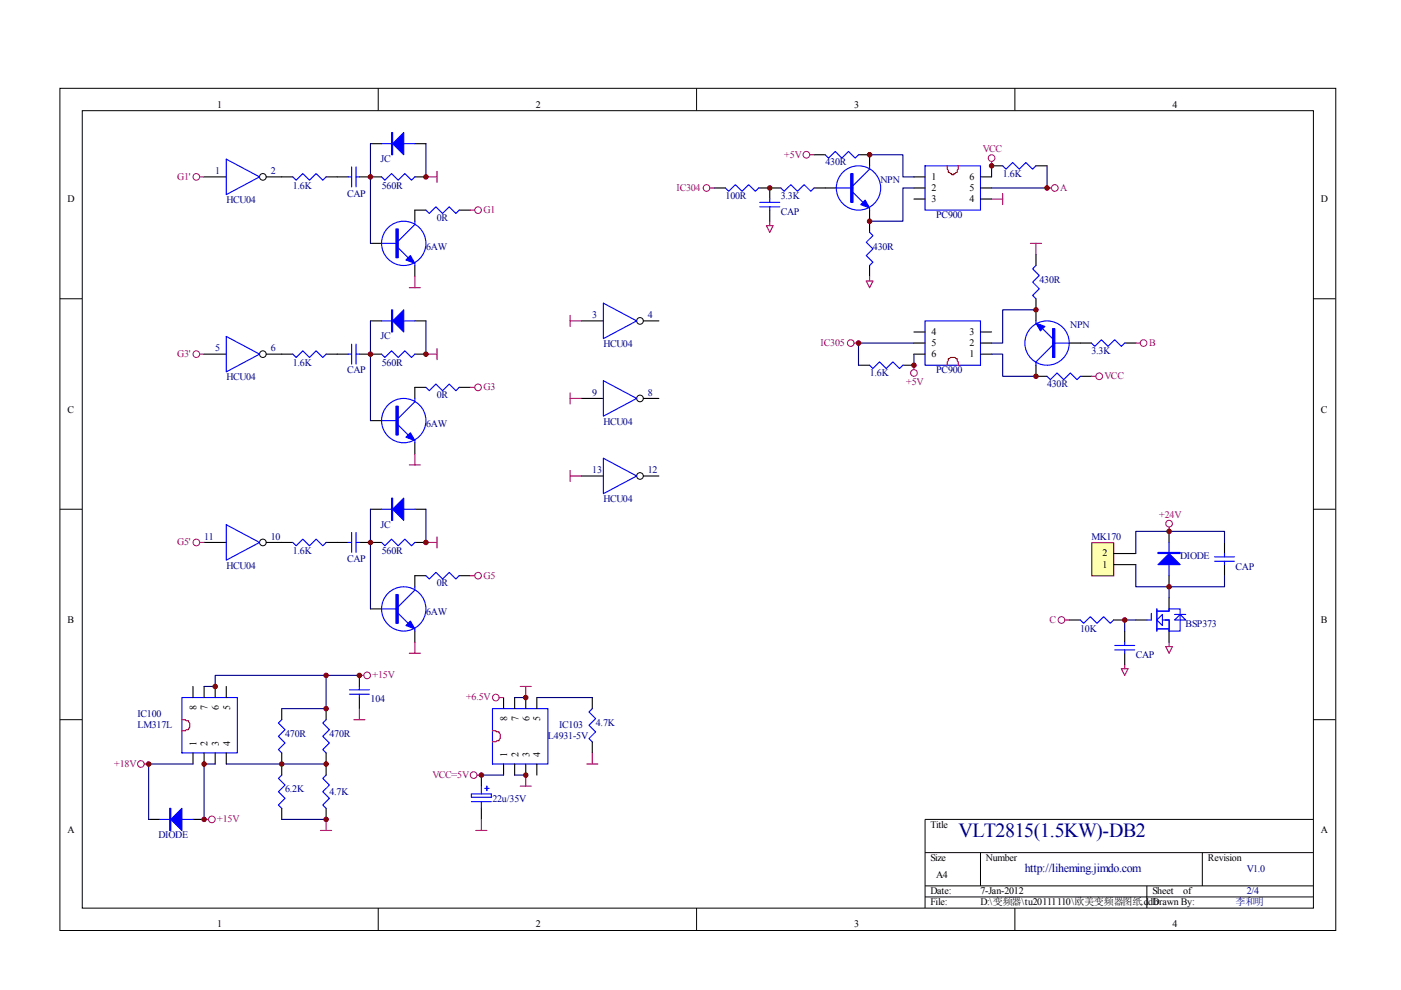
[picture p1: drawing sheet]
<svg xmlns="http://www.w3.org/2000/svg" width="297mm" height="210mm" viewBox="0 0 297 210" stroke-linecap="round" stroke-linejoin="round" font-family="sans-serif">
<g fill="none" stroke="#000" stroke-width=".21">
<path d="M12.7 18.7h270.5v178.6h-270.5zM80.2 18.7v4.7M147.7 18.7v4.7M215.2 18.7v4.7M17.4 23.5h261.1v169h-261.1zM12.7 63.3h4.7M278.4 63.3h4.7M12.7 108h4.7M278.4 108h4.7M12.7 152.6h4.7M278.4 152.6h4.7M278.4 173.7h-82.3v18.8"/>
<path d="M80.2 192.5v4.7M147.7 192.5v4.7M196.1 180.8h82.3M196.1 187.8h82.3M196.1 190.2h82.3M207.9 180.8v7M215.2 192.5v4.7M243.2 187.8v4.7M254.9 180.8v7"/>
</g>
<g fill="none" stroke="#00f" stroke-width=".23">
<path d="M153.8 39.9l.7 .7 1.4-1.4 1.4 1.4 1.4-1.4 1.4 1.4 .8-.7M165.6 39.9l.7 .7 1.4-1.4 1.4 1.4 1.4-1.4 1.4 1.4 .7-.7M175 32.8l.7 .7 1.4-1.4 1.4 1.4 1.4-1.4 1.4 1.4 .7-.7M177.3 39.9h3.5M184.4 35.2v.7l-3.6 3.5M196.1 35.2h11.8v9.4h-11.8zM161.1 42.9h4.2M161.1 43.9h4.2M163.2 42.2v.7M163.2 43.9v.7M180.8 40.8l2.2 2.1M184.4 49.3l.7 .7-1.4 1.4 1.4 1.4-1.4 1.4 1.4 1.4-.7 .7"/>
<path d="M184.4 44.1v.5M219.6 56.3l-.7 .7 1.5 1.4-1.5 1.4 1.5 1.4-1.5 1.4 .7 .7M184.4 77.4l.7 .7 1.4-1.4 1.4 1.4 1.4-1.4 1.4 1.4 .7-.7M196.1 68h11.8v9.4h-11.8zM219.6 68v.5M221.1 69.7l2.1 2.1M222 79.8l.7 .7 1.4-1.4 1.4 1.4 1.4-1.4 1.4 1.4 .7-.7M223.2 73.2l-3.6 3.5v.7M223.2 72.7h3.5M231.4 72.7l.7 .7 1.4-1.4 1.4 1.4 1.4-1.4 1.4 1.4 .8-.7M38.6 147.9h11.7v11.7h-11.7zM59.7 152.6l-.7 .7 1.4 1.4-1.4 1.4 1.4 1.4-1.4 1.4 .7 .7"/>
<path d="M69.1 152.6l-.7 .7 1.4 1.4-1.4 1.4 1.4 1.4-1.4 1.4 .7 .7M74.1 146.3h4.2M74.1 147.2h4.2M76.2 145.5v.8M76.2 147.2v.7M104.4 150.2h11.8v11.8h-11.8zM125.6 150.2l-.7 .7 1.4 1.5-1.4 1.4 1.4 1.4-1.4 1.4 .7 .7M33.9 173.7h7M59.7 164.3l-.7 .7 1.4 1.5-1.4 1.4 1.4 1.4-1.4 1.4 .7 .7M69.1 164.3l-.7 .7 1.4 1.5-1.4 1.4 1.4 1.4-1.4 1.4 .7 .7M99.9 168.3h4.3v.7h-4.3zM99.9 170h4.3"/>
<path d="M102.1 166.7v1.6M102.1 170v1.4M102.8 167.2h.9M103.2 166.7v.9"/>
<circle cx="182" cy="39.9" r="4.7"/>
<circle cx="222" cy="72.7" r="4.7"/>
</g>
<g fill="none" stroke="#000" stroke-width=".23">
<path d="M151.4 39.9h2.4M160.9 39.9h4.7M163.2 39.9v2.3M172.6 39.9h4.7M172.6 32.8h2.4M182 32.8h2.4v2.4M193.8 37.5h2.3M193.8 39.9h2.3M207.9 37.5h2.3M207.9 39.9h2.3M163.2 44.6v2.3M184.4 44.6v4.7"/>
<path d="M184.4 56.3v2.3M193.8 42.2h2.3M207.9 42.2h2.3M219.6 53.9v2.4M182 77.4h2.4M191.4 77.4h2.4M193.8 75.1h2.3M193.8 72.7h2.3M193.8 70.4h2.3M207.9 75.1h2.3M207.9 72.7h2.3M207.9 70.4h2.3"/>
<path d="M219.6 63.3v4.7M219.6 77.4v2.4h2.4M226.7 72.7h4.7M229 79.8h2.4M238.5 72.7h2.3M40.9 145.5v2.4M40.9 159.6v2.4M43.3 145.5v2.4M43.3 159.6v2.4M45.6 145.5v2.4M45.6 159.6v2.4M48 145.5v2.4"/>
<path d="M48 159.6v2.4M59.7 150.2v2.4M59.7 159.6v4.7M69.1 150.2v2.4M69.1 159.6v4.7M76.2 143.2v2.3M76.2 147.9v2.3M106.8 147.9v2.3M109.1 147.9v2.3M111.5 147.9v2.3M113.8 147.9v2.3M125.6 147.9v2.3"/>
<path d="M125.6 157.3v2.3M31.5 173.7h2.4M40.9 173.7h2.4M59.7 171.4v2.3M69.1 171.4v2.3M102.1 164.3v2.4M102.1 171.4v2.3M106.8 162v2.3M109.1 162v2.3M111.5 162v2.3M113.8 162v2.3"/>
</g>
<path d="M200.8 35.2v.7l.3 .2v.5l.7 .2v.2h.4v-.2l.7-.2v-.5l.3-.2v-.7M200.8 77.4v-.7l.3-.2v-.5a2.01 2.01 0 0 1 1.8 0v.5l.3 .2v.7M38.6 152.6h.7l.2 .2h.5a1.97 1.97 0 0 1 0 1.9h-.5l-.2 .2h-.7M104.4 154.9h.7l.3 .3h.4a1.97 1.97 0 0 1 0 1.9h-.4l-.3 .2h-.7" fill="none" stroke="#f00" stroke-width=".23"/>
<g fill="none" stroke="#a1006a" stroke-width=".21">
<circle cx="149.8" cy="39.9" r=".71"/>
<circle cx="171" cy="32.8" r=".71"/>
<circle cx="210.2" cy="33.5" r=".71"/>
<circle cx="223.6" cy="39.9" r=".7"/>
<circle cx="180.4" cy="72.7" r=".7"/>
<circle cx="193.8" cy="79.1" r=".71"/>
<circle cx="233" cy="79.8" r=".71"/>
<circle cx="242.5" cy="72.7" r=".7"/>
<circle cx="77.8" cy="143.2" r=".71"/>
<circle cx="105.1" cy="147.9" r=".7"/>
<circle cx="29.9" cy="162" r=".7"/>
<circle cx="44.9" cy="173.7" r=".71"/>
<circle cx="100.4" cy="164.3" r=".71"/>
</g>
<g fill="none" stroke="#a1006a" stroke-width=".23">
<path d="M150.5 39.9h.9M171.7 32.8h.9M210.2 34.2v1M222 39.9h.9M162.5 47.8h1.4l-.7 1.5zM163.2 46.9v.9M183.7 59.6h1.4l-.7 1.4zM184.4 58.6v1M210.2 42.2h2.4M212.6 41v2.4M218.5 51.6h2.3M219.6 51.6v2.3"/>
<path d="M181.1 72.7h.9M193.8 77.4v1M231.4 79.8h.9M240.8 72.7h.9M247.2 137.1h1.4l-.7 1.4zM247.9 136.2v.9M75 152.6h2.4M76.2 143.2h.9M76.2 150.2v2.4M105.8 147.9h1M110.3 145.5h2.3M111.5 145.5v2.4"/>
<path d="M125.6 159.6v2.4M237.7 141.8h1.5l-.7 1.4zM238.5 140.9v.9M30.6 162h.9M43.3 173.7h.9M68 176.1h2.3M69.1 173.7v2.4M100.9 176.1h2.3M101.1 164.3h1M102.1 173.7v2.4M124.4 162h2.4"/>
</g>
<g fill="#00f" stroke="#00f" stroke-width=".23">
<path d="M36.2 173.7l2.4-2.3v4.7z"/>
<path d="M182.5 43.4l.9-1 1 1.7z"/>
<path d="M219.6 68.5l1.9 .7-.9 1z"/>
<path d="M36 171.4h.2v4.7h-.2z" fill-rule="evenodd"/>
<path d="M180.4 36.8h.4v6.1h-.4z" fill-rule="evenodd"/>
<path d="M223.2 69.7h.4v6.1h-.4z" fill-rule="evenodd"/>
</g>
<g fill="none" stroke="#000080" stroke-width=".23">
<path d="M184.4 32.8h7v4.7h2.4M193.8 39.9h-2.4v7h-7M210.2 35.2v2.3M193.8 72.7h-11.8v4.7M193.8 75.1v2.3M210.2 75.1h2.4v4.7h7M219.6 65.7h-7v7h-2.4M69.1 143.2v7h-9.4M76.2 143.2h-30.6v2.3h-2.3M109.1 147.9h2.4M113.8 147.9h11.8M40.9 162h-9.4v11.7"/>
<path d="M45.6 162h-2.3v11.7M48 162h21.1M59.7 173.7h9.4M102.1 164.3h4.7"/>
</g>
<g fill="#800000" stroke="#800000" stroke-width=".21">
<circle cx="184.4" cy="32.8" r=".47"/>
<circle cx="184.4" cy="46.9" r=".47"/>
<circle cx="163.2" cy="39.9" r=".47"/>
<circle cx="219.6" cy="65.7" r=".47"/>
<circle cx="219.6" cy="79.8" r=".47"/>
<circle cx="182" cy="72.7" r=".47"/>
<circle cx="43.3" cy="162" r=".47"/>
<circle cx="45.6" cy="145.5" r=".47"/>
<circle cx="69.1" cy="173.7" r=".47"/>
<circle cx="69.1" cy="162" r=".47"/>
<circle cx="69.1" cy="150.2" r=".47"/>
<circle cx="59.7" cy="162" r=".47"/>
<circle cx="31.5" cy="162" r=".47"/>
<circle cx="69.1" cy="143.2" r=".47"/>
<circle cx="111.5" cy="147.9" r=".47"/>
<circle cx="102.1" cy="164.3" r=".47"/>
</g>
<path d="M231.6 115.2h4.5v6.9h-4.5z" fill="#ffffb0"/>
<path d="M231.5 115.1h4.6v7h-4.6z" fill="none" stroke="#800000" stroke-width=".21"/>
<g fill="none" stroke="#000" stroke-width=".23">
<path d="M43.3 37.5h4.7M56.4 37.5h5.7M69.1 37.5h4.7M76.2 37.5h4.7M78.5 30.5h2.4M88 37.5h2.3M88 30.5h2.3M210.2 35.2h2.4M219.6 35.2h2.4M78.5 51.6h2.4M88 56.3v2.3M90.3 44.6h-2.3v2.3"/>
<path d="M97.4 44.6h2.3M43.3 75.1h4.7M56.4 75.1h5.7M69.1 75.1h4.7M76.2 75.1h4.7M78.5 68h2.4M88 75.1h2.3M88 68h2.3M123.2 68h4.7M136.4 68h3.3M78.5 89.2h2.4M88 93.9v2.3"/>
<path d="M90.3 82.1h-2.3v2.4M97.4 82.1h2.3M123.2 84.5h4.7M136.4 84.5h3.3M43.3 115h4.7M56.4 115h5.7M69.1 115h4.7M76.2 115h4.7M78.5 108h2.4M88 115h2.3M88 108h2.3M123.2 100.9h4.7"/>
<path d="M136.4 100.9h3.3M236.1 119.7h4.7M236.1 117.4h4.7M247.9 112.7v2.3M259.6 115v2.4M259.6 119.7v2.4M78.5 129.1h2.4M88 133.8v2.4M90.3 122.1h-2.3v2.3M97.4 122.1h2.3M226.7 131.5h2.3M236.1 131.5h2.4"/>
<path d="M238.5 133.8v2.4M238.5 138.5v2.4M240.8 131.5h2.4M247.9 122.1v2.3M247.9 126.8v2.3M247.9 133.8v2.4"/>
</g>
<g fill="none" stroke="#00f" stroke-width=".23">
<path d="M48 33.7l7 3.8-7 3.8zM62.1 37.5l.7 .7 1.4-1.4 1.4 1.4 1.4-1.4 1.4 1.4 .7-.7M73.8 37.5h.7M74.5 35.4v4.2M75.5 37.5h.7M75.5 35.4v4.2M80.9 37.5l.7 .7 1.4-1.4 1.4 1.4 1.4-1.4 1.4 1.4 .8-.7M80.9 30.5h7.1M212.6 35.2l.7 .7 1.4-1.4 1.4 1.4 1.4-1.4 1.4 1.4 .7-.7M80.9 51.6h3.5M84.4 52.5l2.1 2.2M88 46.9v.7l-3.6 3.5"/>
<path d="M88 55.8v.5M90.3 44.6l.7 .7 1.4-1.4 1.4 1.4 1.4-1.4 1.5 1.4 .7-.7M48 71.3l7 3.8-7 3.7zM62.1 75.1l.7 .7 1.4-1.4 1.4 1.4 1.4-1.4 1.4 1.4 .7-.7M73.8 75.1h.7M74.5 73v4.2M75.5 73v4.2M75.5 75.1h.7M80.9 75.1l.7 .7 1.4-1.4 1.4 1.4 1.4-1.4 1.4 1.4 .8-.7M80.9 68h7.1M127.9 64.3l7.1 3.7-7.1 3.8zM80.9 89.2h3.5"/>
<path d="M84.4 90.1l2.1 2.1M88 84.5v.7l-3.6 3.5M88 93.4v.5M90.3 82.1l.7 .7 1.4-1.4 1.4 1.4 1.4-1.4 1.5 1.4 .7-.7M127.9 80.7l7.1 3.8-7.1 3.7zM127.9 97.2l7.1 3.7-7.1 3.8zM48 111.3l7 3.7-7 3.8zM62.1 115l.7 .7 1.4-1.4 1.4 1.4 1.4-1.4 1.4 1.4 .7-.7M73.8 115h.7M74.5 112.9v4.2M75.5 112.9v4.2M75.5 115h.7"/>
<path d="M80.9 115l.7 .7 1.4-1.4 1.4 1.4 1.4-1.4 1.4 1.4 .8-.7M80.9 108h7.1M247.9 115v7.1M257.5 118.1h4.2M257.5 119h4.2M259.6 117.4v.7M259.6 119v.7M80.9 129.1h3.5M84.4 130l2.1 2.2M88 124.4v.7l-3.6 3.5M88 133.3v.5M90.3 122.1l.7 .7 1.4-1.4 1.4 1.4 1.4-1.4 1.5 1.4 .7-.7"/>
<path d="M229 131.5l.8 .7 1.4-1.4 1.4 1.4 1.4-1.4 1.4 1.4 .7-.7M236.3 136.9h4.3M236.3 137.8h4.3M238.5 136.2v.7M238.5 137.8v.7M244.1 130v1.5h-.9M245.3 129.6h2.6v-.5h2.3v4.7h-2.3v-2.3h-1.4M245.3 129.1v4.7M245.3 133.3h2.6M245.3 131.5l1.2-1.2v2.3zM249 131.5l1.2-1.2 1.2 1.2zM249 130.3h2.4"/>
<circle cx="85.6" cy="51.6" r="4.7"/>
<circle cx="85.6" cy="89.2" r="4.7"/>
<circle cx="85.6" cy="129.1" r="4.7"/>
</g>
<g fill="#00f" stroke="#00f" stroke-width=".23">
<path d="M247.9 117.4l2.3 2.3h-4.7z"/>
<path d="M86.1 55.1l.9-.9 1 1.6z"/>
<path d="M83.2 30.5l2.4-2.4v4.7z"/>
<path d="M87 91.8l1 1.6-1.9-.7z"/>
<path d="M83.2 68l2.4-2.3v4.7z"/>
<path d="M86.1 132.6l.9-.9 1 1.6z"/>
<path d="M83.2 108l2.4-2.4v4.7z"/>
<path d="M245.5 117.1h4.7v.3h-4.7z" fill-rule="evenodd"/>
<path d="M84 48.5h.4v6.2h-.4z" fill-rule="evenodd"/>
<path d="M83 28.1h.2v4.7h-.2z" fill-rule="evenodd"/>
<path d="M84 86.1h.4v6.1h-.4z" fill-rule="evenodd"/>
<path d="M83 65.7h.2v4.7h-.2z" fill-rule="evenodd"/>
<path d="M84 126.1h.4v6.1h-.4z" fill-rule="evenodd"/>
<path d="M83 105.6h.2v4.7h-.2z" fill-rule="evenodd"/>
</g>
<path d="M78.5 30.5v21.1M90.3 30.5v7M222 35.2v4.7h-11.8M78.5 68v21.2M90.3 68v7.1M78.5 108v21.1M90.3 108v7M240.8 119.7v4.7h18.8v-2.3M259.6 115v-2.3h-18.8v4.7M240.8 131.5h-2.3v2.3M247.9 124.4v2.4M109.1 164.3h2.4" fill="none" stroke="#000080" stroke-width=".23"/>
<g fill="none" stroke="#a1006a" stroke-width=".21">
<circle cx="41.6" cy="37.5" r=".7"/>
<circle cx="101.4" cy="44.6" r=".7"/>
<circle cx="41.6" cy="75.1" r=".7"/>
<circle cx="101.4" cy="82.1" r=".71"/>
<circle cx="41.6" cy="115" r=".7"/>
<circle cx="247.9" cy="111" r=".71"/>
<circle cx="101.4" cy="122.1" r=".7"/>
<circle cx="225.1" cy="131.5" r=".71"/>
</g>
<g fill="none" stroke="#a1006a" stroke-width=".23">
<path d="M42.3 37.5h1M90.3 37.5h2.4M92.7 36.3v2.4M88 58.6v2.4M99.7 44.6h1M42.3 75.1h1M86.8 61h2.3M90.3 75.1h2.4M92.7 73.9v2.4M120.9 66.9v2.3M120.9 68h2.3M86.8 98.6h2.3"/>
<path d="M88 96.2v2.4M99.7 82.1h1M120.9 83.3v2.4M120.9 99.7v2.4M120.9 84.5h2.3M42.3 115h1M90.3 115h2.4M92.7 113.8v2.4M120.9 100.9h2.3M247.9 111.7v1M86.8 138.5h2.3M88 136.2v2.3"/>
<path d="M99.7 122.1h1M225.8 131.5h.9M110.3 166.7h2.3M111.5 164.3v2.4"/>
</g>
<g fill="#800000" stroke="#800000" stroke-width=".21">
<circle cx="247.9" cy="112.7" r=".47"/>
<circle cx="111.5" cy="164.3" r=".47"/>
<circle cx="76.2" cy="143.2" r=".47"/>
<circle cx="43.3" cy="173.7" r=".47"/>
<circle cx="193.8" cy="77.4" r=".47"/>
<circle cx="210.2" cy="35.2" r=".47"/>
<circle cx="222" cy="39.9" r=".47"/>
<circle cx="90.3" cy="37.5" r=".47"/>
<circle cx="78.5" cy="37.5" r=".47"/>
<circle cx="78.5" cy="115" r=".47"/>
<circle cx="90.3" cy="115" r=".47"/>
<circle cx="78.5" cy="75.1" r=".47"/>
<circle cx="90.3" cy="75.1" r=".47"/>
<circle cx="247.9" cy="124.4" r=".47"/>
<circle cx="238.5" cy="131.5" r=".47"/>
</g>
<g fill="none" stroke="#000" stroke-width=".21">
<circle cx="55.7" cy="37.5" r=".71"/>
<circle cx="55.7" cy="75.1" r=".71"/>
<circle cx="135.7" cy="68" r=".71"/>
<circle cx="135.7" cy="84.5" r=".71"/>
<circle cx="55.7" cy="115" r=".71"/>
<circle cx="135.7" cy="100.9" r=".71"/>
</g>
<text font-size="4.2" fill="#000080" x="203.2" y="177.4">VLT2815(1.5KW)-DB2</text>
<text font-size="2.5" fill="#000080" x="217.3" y="184.8">http://liheming.jimdo.com</text>
<g font-size="2.1">
<text x="46.1" y="22.9">1</text>
<text x="113.6" y="22.9">2</text>
<text x="181.1" y="22.9">3</text>
<text x="248.6" y="22.9">4</text>
<text x="197.5" y="38.1">1</text>
<text x="197.5" y="40.5">2</text>
<text x="205.6" y="40.5">5</text>
<text x="205.6" y="38.1">6</text>
<text x="14.3" y="42.8">D</text>
<text x="197.5" y="42.8">3</text>
<text x="205.6" y="42.8">4</text>
<text x="280.1" y="42.8">D</text>
<text x="197.5" y="71">4</text>
<text x="205.6" y="71">3</text>
<text x="197.5" y="73.3">5</text>
<text x="197.5" y="75.7">6</text>
<text x="205.6" y="75.7">1</text>
<text x="205.6" y="73.3">2</text>
<text x="14.3" y="87.5">C</text>
<text x="280.1" y="87.5">C</text>
<text x="233.8" y="118">2</text>
<text x="233.8" y="120.3">1</text>
<text x="14.3" y="132.1">B</text>
<text x="280.1" y="132.1">B</text>
<text x="41.7" y="150.5" transform="rotate(-90 41.7 150.5)">8</text>
<text x="44" y="150.5" transform="rotate(-90 44 150.5)">7</text>
<text x="46.4" y="150.5" transform="rotate(-90 46.4 150.5)">6</text>
<text x="48.8" y="150.5" transform="rotate(-90 48.8 150.5)">5</text>
<text x="107.5" y="152.8" transform="rotate(-90 107.5 152.8)">8</text>
<text x="109.9" y="152.8" transform="rotate(-90 109.9 152.8)">7</text>
<text x="112.3" y="152.8" transform="rotate(-90 112.3 152.8)">6</text>
<text x="114.6" y="152.8" transform="rotate(-90 114.6 152.8)">5</text>
<text x="41.7" y="158.3" transform="rotate(-90 41.7 158.3)">1</text>
<text x="44" y="158.3" transform="rotate(-90 44 158.3)">2</text>
<text x="46.4" y="158.3" transform="rotate(-90 46.4 158.3)">3</text>
<text x="48.8" y="158.3" transform="rotate(-90 48.8 158.3)">4</text>
<text x="107.5" y="160.5" transform="rotate(-90 107.5 160.5)">1</text>
<text x="109.9" y="160.5" transform="rotate(-90 109.9 160.5)">2</text>
<text x="112.3" y="160.5" transform="rotate(-90 112.3 160.5)">3</text>
<text x="114.6" y="160.5" transform="rotate(-90 114.6 160.5)">4</text>
<text x="14.3" y="176.7">A</text>
<text x="197.3" y="175.5">Title</text>
<text x="280.1" y="176.7">A</text>
<text x="197.3" y="182.6">Size</text>
<text x="209" y="182.6">Number</text>
<text x="256.1" y="182.6">Revision</text>
<text x="197.3" y="189.6">Date:</text>
<text x="197.3" y="192">File:</text>
<text x="198.5" y="186.1">A4</text>
<text x="207.9" y="189.6">7-Jan-2012</text>
<text x="207.9" y="192">D:\变频器\tu20111110\欧美变频器图纸.ddb</text>
<text x="244.3" y="189.6">Sheet</text>
<text x="244.3" y="192">Drawn By:</text>
<text x="250.9" y="189.6">of</text>
<text x="46.1" y="196.6">1</text>
<text x="113.6" y="196.6">2</text>
<text x="181.1" y="196.6">3</text>
<text x="248.6" y="196.6">4</text>
</g>
<g font-size="2.1" fill="#000080">
<text x="80.7" y="34.4">JC</text>
<text x="175" y="35.1">430R</text>
<text x="45.6" y="36.9">1</text>
<text x="57.4" y="36.9">2</text>
<text x="62.1" y="40">1.6K</text>
<text x="73.6" y="41.7">CAP</text>
<text x="80.9" y="40">560R</text>
<text x="186.7" y="38.8">NPN</text>
<text x="212.6" y="37.4">1.6K</text>
<text x="48" y="43">HCU04</text>
<text x="92.6" y="46.8">0R</text>
<text x="153.8" y="42.1">100R</text>
<text x="165.5" y="42.1">3.3K</text>
<text x="165.5" y="45.6">CAP</text>
<text x="198.5" y="46.3">PC900</text>
<text x="90.3" y="52.9">6AW</text>
<text x="185.1" y="52.9">430R</text>
<text x="220.4" y="60">430R</text>
<text x="80.7" y="71.9">JC</text>
<text x="125.6" y="67.5">3</text>
<text x="137.3" y="67.5">4</text>
<text x="226.9" y="69.6">NPN</text>
<text x="45.6" y="74.5">5</text>
<text x="57.4" y="74.5">6</text>
<text x="62.1" y="77.6">1.6K</text>
<text x="80.9" y="77.6">560R</text>
<text x="127.9" y="73.6">HCU04</text>
<text x="231.4" y="75">3.3K</text>
<text x="48" y="80.6">HCU04</text>
<text x="73.6" y="79.2">CAP</text>
<text x="125.6" y="83.9">9</text>
<text x="137.3" y="83.9">8</text>
<text x="184.4" y="79.7">1.6K</text>
<text x="198.5" y="79">PC900</text>
<text x="222" y="82.1">430R</text>
<text x="92.6" y="84.3">0R</text>
<text x="90.3" y="90.5">6AW</text>
<text x="127.9" y="90">HCU04</text>
<text x="125.6" y="100.3">13</text>
<text x="137.3" y="100.3">12</text>
<text x="127.9" y="106.4">HCU04</text>
<text x="80.7" y="111.9">JC</text>
<text x="43.3" y="114.5">11</text>
<text x="57.4" y="114.5">10</text>
<text x="62.1" y="117.5">1.6K</text>
<text x="73.6" y="119.1">CAP</text>
<text x="80.9" y="117.5">560R</text>
<text x="231.4" y="114.5">MK170</text>
<text x="250.2" y="118.5">DIODE</text>
<text x="48" y="120.6">HCU04</text>
<text x="92.6" y="124.3">0R</text>
<text x="262" y="120.7">CAP</text>
<text x="90.3" y="130.4">6AW</text>
<text x="229" y="134">10K</text>
<text x="251.4" y="133">BSP373</text>
<text x="240.8" y="139.5">CAP</text>
<text x="78.6" y="148.9">104</text>
<text x="29.1" y="152">IC100</text>
<text x="29.1" y="154.4">LM317L</text>
<text x="118.5" y="154.4">IC103</text>
<text x="126.3" y="153.9">4.7K</text>
<text x="60.5" y="156.2">470R</text>
<text x="69.8" y="156.2">470R</text>
<text x="116.2" y="156.7">L4931-5V</text>
<text x="60.5" y="168">6.2K</text>
<text x="69.8" y="168.5">4.7K</text>
<text x="104.4" y="170.1">22u/35V</text>
<text x="33.6" y="177.6">DIODE</text>
<text x="264.3" y="184.9">V1.0</text>
<text x="262" y="192">李和明</text>
<text x="264.3" y="189.6">2/4</text>
</g>
<g font-size="2.1" fill="#a1006a">
<text x="166.3" y="33.5">+5V</text>
<text x="208.4" y="32.3">VCC</text>
<text x="37.6" y="38.1">G1'</text>
<text x="143.4" y="40.5">IC304</text>
<text x="224.8" y="40.5">A</text>
<text x="102.5" y="45.1">G1</text>
<text x="37.6" y="75.7">G3'</text>
<text x="174" y="73.3">IC305</text>
<text x="243.7" y="73.3">B</text>
<text x="102.5" y="82.7">G3</text>
<text x="192.1" y="81.5">+5V</text>
<text x="234.2" y="80.4">VCC</text>
<text x="245.8" y="109.7">+24V</text>
<text x="37.6" y="115.6">G5'</text>
<text x="102.5" y="122.7">G5</text>
<text x="222.5" y="132.1">C</text>
<text x="79" y="143.8">+15V</text>
<text x="98.8" y="148.5">+6.5V</text>
<text x="24.2" y="162.6">+18V</text>
<text x="91.7" y="164.9">VCC=5V</text>
<text x="46.1" y="174.3">+15V</text>
</g>
</svg>
